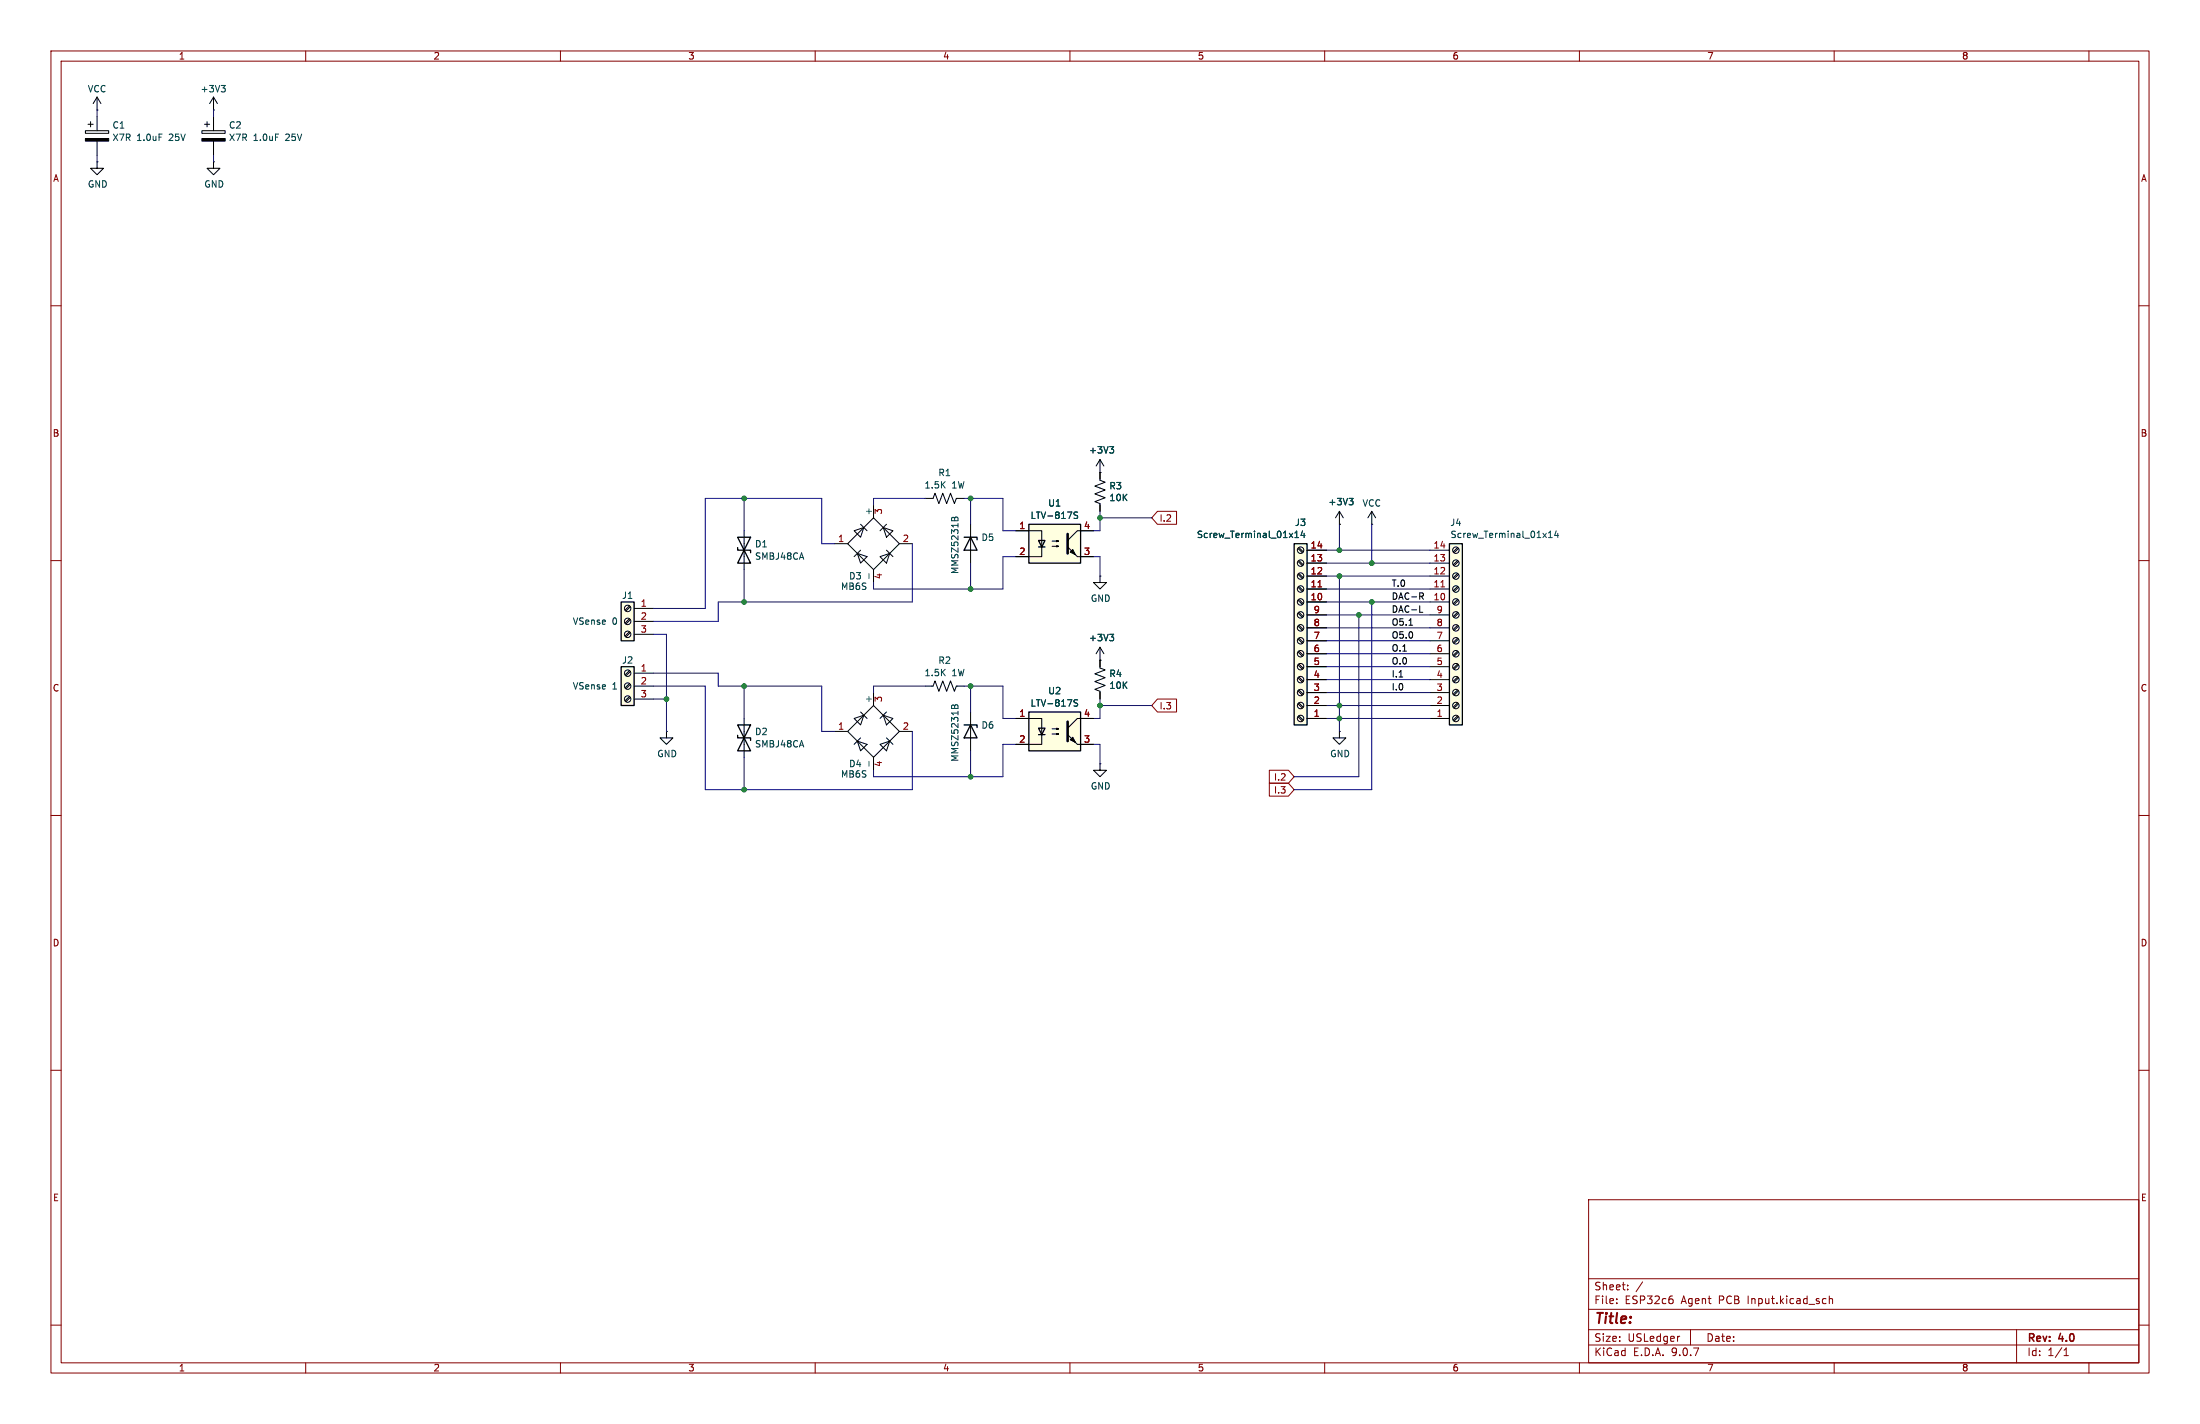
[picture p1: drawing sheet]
<svg xmlns="http://www.w3.org/2000/svg" width="432mm" height="279mm" viewBox="0 0 432 279" stroke-linecap="round" stroke-linejoin="round" font-family="sans-serif">
<g fill="none" stroke="#840000" stroke-width=".2">
<path d="M10 10h411.8v259.4h-411.8zM12 12h407.8v255.4h-407.8zM60 10v2M110 10v2M160 10v2M210 10v2M260 10v2M310 10v2M360 10v2M410 10v2M10 60h2M419.8 60h2"/>
<path d="M10 110h2M419.8 110h2M10 160h2M419.8 160h2M10 210h2M419.8 210h2M311.8 235.4h108v32h-108zM10 260h2M311.8 256.9h108M311.8 250.9h108M317.3 255.6v.2M317.3 254.9v.1"/>
<path d="M319.5 252.9v.2M319.5 252.2v.1M322.4 251.5l-1.3 1.9M328 254.3h.3M328.1 254.9l.3 .2v.4l-.3 .3M358.3 254.8l.1 .1M358.4 255.7l-.1 .1M359 254.3v1.5M359 254.9l.3-.1 .3 .1 .1 .9M419.8 260h2M60 267.4v2M110 267.4v2"/>
<path d="M160 267.4v2M210 267.4v2M260 267.4v2M310 267.4v2M311.8 263.9h108M311.8 260.9h108M329.5 262.2h.2M331.8 260.9v3M360 267.4v2M395.8 260.9v6.5M405.1 266h.9M405.1 264.9l.4-.4v1.5"/>
<path d="M410 267.4v2"/>
</g>
<path d="M201.9 102.9h10.2v7.6h-10.2z" fill="#ffffe0"/>
<path d="M144.8 105.4l2.5 5.1h-2.5l2.5-5.1zM144.8 107.4v.6h2.5v.5M201.9 102.9h10.2v7.6h-10.2zM203.8 106h1.3l-.6 1.3zM203.8 107.3h1.3" fill="none" stroke="#000" stroke-width=".25"/>
<path d="M146 104.1v7.7M199.4 104.1h5.1v3.3M204.5 107.3v1.9h-5.1M206.5 106.2h1.3l-.4 .1v-.3l.4 .2M206.5 107.2h1.3l-.4 .1v-.2l.4 .1M211.5 109.2h3.1M214.6 104.1h-3.1l-2 1.9" fill="none" stroke="#000" stroke-width=".2"/>
<path d="M209.5 104.8v3.8" fill="none" stroke="#000" stroke-width=".51"/>
<path d="M210.1 108.3l.5-.5 .5 1zM209.5 107.3l2 1.9z" fill="#000" stroke="#000" stroke-width=".2"/>
<path d="M211.5 100.5h-.5l-.1 .1v.3l.5 .3 .1 .3-.2 .2h-.5" fill="none" stroke="#004848" stroke-width=".2"/>
<path d="M201.9 139.7h10.2v7.6h-10.2z" fill="#ffffe0"/>
<path d="M189.2 105.4h2.6v.5M190.5 105.4l1.3 2.6h-2.6zM201.9 139.7h10.2v7.6h-10.2zM203.8 142.9h1.3l-.6 1.2zM203.8 144.1h1.3" fill="none" stroke="#000" stroke-width=".25"/>
<g fill="none" stroke="#000" stroke-width=".2">
<path d="M171.4 99.1v2.5M163.8 106.7h2.6M166.4 106.7l5-5.1 5.1 5.1-5.1 5.1zM167.6 104.1l1.9-.6-.6 1.9zM168.3 108.6l1.9 .6-1.3 1.3zM168.9 102.9l1.3 1.2M168.9 108l-1.3 1.2M171.4 111.8v2.5M172.7 109.2l1.9-.6-.6 1.9zM173.4 103.5l1.9 .6-1.3 1.3zM174 108l1.3 1.2M174 102.9l-1.3 1.2"/>
<path d="M176.5 106.7h2.6M190.5 102.9v7.6M199.4 141h5.1v3.3M204.5 144.1v2h-5.1M206.5 143h1.3l-.4 .1v-.2l.4 .1M206.5 144h1.3l-.4 .1v-.2l.4 .1M211.5 146.1h3.1M214.6 141h-3.1l-2 1.9"/>
</g>
<path d="M209.5 141.6v3.8" fill="none" stroke="#000" stroke-width=".51"/>
<path d="M210.1 145.2l.5-.5 .5 1zM209.5 144.1l2 2z" fill="#000" stroke="#000" stroke-width=".2"/>
<path d="M187.4 101.7l.2-.3 .3 .1 .1 .7M187.4 101.7l-.3-.2-.2 .1-.1 .6M187.4 101.7v.5M211.5 137.3h-.5l-.1 .1v.4l.5 .2 .1 .3-.2 .3-.5-.1" fill="none" stroke="#004848" stroke-width=".2"/>
<path d="M170.5 112.5v1" fill="none" stroke="#008484" stroke-width=".2"/>
<path d="M284.5 106.7h2.5v35.5h-2.5z" fill="#ffffe0"/>
<path d="M284.5 106.7h2.5v35.5h-2.5zM144.8 142.2l2.5 5.1h-2.5l2.5-5.1zM144.8 144.3v.5h2.5v.5M189.2 142.2h2.6v.5M190.5 142.2l1.3 2.6h-2.6z" fill="none" stroke="#000" stroke-width=".25"/>
<g fill="none" stroke="#000" stroke-width=".2">
<path d="M41.9 19.1v2.5M41.9 19.1l-.8 1.2M41.9 19.1l.8 1.2M39.6 25.7h4.6v.5h-4.6zM40.1 24.4h1M40.6 23.9v1M41.9 21.6h.1M41.9 31.8v1.2h1.3l-1.3 1.3-1.3-1.3h1.3M41.9 31.8h.1M41.9 22.9v2.8M41.9 27.7v2.8M215.9 113v1.3h1.3l-1.3 1.3-1.3-1.3h1.3"/>
<path d="M215.9 113h.1M280.7 118.1h3.8M280.7 115.6h3.8M280.7 113h3.8M280.7 110.5h3.8M280.7 108h3.8M286.1 117.6l-.9 .8M286.1 115.1l-.9 .8M286.1 112.5l-.9 .9M286.1 110l-.9 .8M286.1 107.4l-.9 .9M286.3 117.8l-.9 .8"/>
<path d="M286.3 115.2l-.9 .9M286.3 112.7l-.9 .8M286.3 110.2l-.9 .8M286.3 107.6l-.9 .9M168.9 139.7l1.3 1.3M171.4 135.9v2.5M174 139.7l-1.3 1.3M181.6 134.6h1.5l.4-1 .8 2 .7-2 .8 2 .8-2 .7 2 .4-1h1.5M190.5 139.7v7.6M215.9 127v4.1l1 .3-2 .8 2 .8-2 .7 2 .8-2 .8 1 .3v1.6M215.9 129.5h.1M215.9 127l-.8 1.3"/>
<path d="M215.9 127l.8 1.3M280.7 138.4h3.8M280.7 135.9h3.8M280.7 133.4h3.8M280.7 130.8h3.8M280.7 128.3h3.8M280.7 125.7h3.8M280.7 123.2h3.8M280.7 120.7h3.8M286.1 137.9l-.9 .9M286.1 135.4l-.9 .8M286.1 132.8l-.9 .9"/>
<path d="M286.1 130.3l-.9 .8M286.1 127.8l-.9 .8M286.1 125.2l-.9 .9M286.1 122.7l-.9 .8M286.1 120.1l-.9 .9M286.3 138.1l-.9 .8M286.3 135.6l-.9 .8M286.3 133l-.9 .9M286.3 130.5l-.9 .8M286.3 127.9l-.9 .9M286.3 125.4l-.9 .8M286.3 122.9l-.9 .8"/>
<path d="M286.3 120.3l-.9 .9M146 141v7.6M163.8 143.5h2.6M166.4 143.5l5-5.1 5.1 5.1-5.1 5.1zM167.6 141l1.9-.7-.6 1.9zM168.3 145.4l1.9 .7-1.3 1.2zM168.9 144.8l-1.3 1.3M171.4 148.6v2.5M172.7 146.1l1.9-.7-.6 1.9zM173.4 140.3l1.9 .7-1.3 1.2zM174 144.8l1.3 1.3M176.5 143.5h2.6"/>
<path d="M262.9 143.5v1.3h1.3l-1.3 1.3-1.3-1.3h1.3M262.9 143.5h.1M280.7 141h3.8M286.1 140.5l-.9 .8M286.3 140.6l-.9 .9"/>
<circle cx="285.7" cy="115.6" r=".63"/>
<circle cx="285.7" cy="118.1" r=".63"/>
<circle cx="285.7" cy="110.5" r=".63"/>
<circle cx="285.7" cy="107.9" r=".63"/>
<circle cx="285.7" cy="113" r=".63"/>
<circle cx="285.7" cy="128.3" r=".63"/>
<circle cx="285.7" cy="135.9" r=".63"/>
<circle cx="285.7" cy="130.8" r=".63"/>
<circle cx="285.7" cy="133.3" r=".63"/>
<circle cx="285.7" cy="123.2" r=".63"/>
<circle cx="285.7" cy="120.6" r=".63"/>
<circle cx="285.7" cy="138.4" r=".63"/>
<circle cx="285.7" cy="125.7" r=".63"/>
<circle cx="285.7" cy="141" r=".63"/>
</g>
<path d="M282.8 115.2h.7" fill="none" stroke="#840000" stroke-width=".2"/>
<path d="M43.4 16.8h.8l-.4 .5M44 17.3l.2 .2v.3l-.2 .2M303.9 105.5h.8M303.9 104.6l.4-.4v1.3M305.4 104.2l-.3 .9h.8M305.7 104.6v.9M187.4 138.6l.2-.3h.3l.1 .7M187.4 138.6l-.3-.3-.2 .1-.1 .6M187.4 138.6v.4M217.8 124.5h.8l-.4 .4M218.3 124.9l.3 .3v.3l-.3 .2" fill="none" stroke="#004848" stroke-width=".2"/>
<path d="M170.5 149.4v.9" fill="none" stroke="#008484" stroke-width=".2"/>
<path d="M39.6 27.2h4.6v.5h-4.6z" fill="#000" stroke="#000" stroke-width=".2"/>
<path d="M121.9 118.1h2.6v7.6h-2.6z" fill="#ffffe0"/>
<path d="M121.9 118.1h2.6v7.6h-2.6z" fill="none" stroke="#000" stroke-width=".25"/>
<g fill="none" stroke="#000" stroke-width=".2">
<path d="M123.5 118.9l-.8 .8M123.7 119l-.8 .9M124.5 119.4h3.8M123.5 121.4l-.8 .9M123.5 124l-.8 .8M123.7 121.6l-.8 .8M123.7 124.1l-.8 .9M124.5 121.9h3.8M124.5 124.5h3.8"/>
<circle cx="123.2" cy="119.4" r=".63"/>
<circle cx="123.2" cy="121.9" r=".63"/>
<circle cx="123.2" cy="124.5" r=".63"/>
</g>
<path d="M121.9 130.8h2.6v7.6h-2.6z" fill="#ffffe0"/>
<path d="M121.9 130.8h2.6v7.6h-2.6z" fill="none" stroke="#000" stroke-width=".25"/>
<g fill="none" stroke="#000" stroke-width=".2">
<path d="M16.8 25.7h4.5v.5h-4.5zM17.3 24.4h1M17.8 23.9v1M19 31.8v1.2h1.3l-1.3 1.3-1.2-1.3h1.2M19 31.8h.1M19 22.9v2.8M19 27.7v2.8M181.6 97.8h1.5l.4-1 .8 2 .7-2 .8 2 .8-2 .7 2 .4-1h1.5M215.9 90.2v4l1 .4-2 .8 2 .7-2 .8 2 .8-2 .7 1 .4v1.5M215.9 92.7h.1M215.9 90.2l-.8 1.2M215.9 90.2l.8 1.2"/>
<path d="M262.9 102.9h.1M262.9 100.3l-.8 1.3M262.9 100.3l.8 1.3M262.9 100.3v2.6M269.2 102.9h.1M269.2 100.3l.8 1.3M269.2 100.3l-.7 1.3M269.2 100.3v2.6M123.5 131.6l-.8 .8M123.5 134.1l-.8 .9M123.5 136.7l-.8 .8M123.7 131.7l-.8 .9"/>
<path d="M123.7 134.3l-.8 .8M123.7 136.8l-.8 .9M124.5 132.1h3.8M124.5 134.6h3.8M124.5 137.2h3.8"/>
<circle cx="123.2" cy="132.1" r=".63"/>
<circle cx="123.2" cy="134.6" r=".63"/>
<circle cx="123.2" cy="137.2" r=".63"/>
</g>
<path d="M16.8 27.2h4.5v.5h-4.5z" fill="#000" stroke="#000" stroke-width=".2"/>
<path d="M217.8 87.6h.8l-.4 .5M218.3 88.1l.3 .3v.3l-.3 .2M264.8 97.8h.8l-.5 .5M265.3 98.3l.3 .2v.3l-.3 .3" fill="none" stroke="#004848" stroke-width=".2"/>
<path d="M254 106.7h2.5v35.5h-2.5z" fill="#ffffe0"/>
<path d="M254 106.7h2.5v35.5h-2.5z" fill="none" stroke="#000" stroke-width=".25"/>
<g fill="none" stroke="#000" stroke-width=".2">
<path d="M19 19.1l-.7 1.2M19 19.1l.8 1.2M19 19.1v2.5M19 21.6h.1M215.9 92.7h.1M215.9 92.7v1.3M215.9 99.1v1.2M199.4 104.1h2.5M199.4 109.2h2.5M212.1 104.1h2.5M212.1 109.2h2.5M254.8 117.8l.8 .8"/>
<path d="M254.8 115.2l.8 .9M254.8 112.7l.8 .8M254.8 110.2l.8 .8M254.8 107.6l.8 .9M254.9 117.6l.9 .8M254.9 115.1l.9 .8M254.9 112.5l.9 .9M254.9 110l.9 .8M254.9 107.4l.9 .9M256.5 118.1h3.8M256.5 115.6h3.8M256.5 113h3.8"/>
<path d="M256.5 110.5h3.8M256.5 108h3.8M262.9 102.9h.1M279 117l.4 .6M279.1 116.3l.3 .3-.3 .4M215.9 129.5h.1M215.9 129.5v1.3M215.9 135.9v1.3M254.8 138.1l.8 .8M254.8 135.6l.8 .8M254.8 133l.8 .9M254.8 130.5l.8 .8"/>
<path d="M254.8 127.9l.8 .9M254.8 125.4l.8 .8M254.8 122.9l.8 .8M254.8 120.3l.8 .9M254.9 137.9l.9 .9M254.9 135.4l.9 .8M254.9 132.8l.9 .9M254.9 130.3l.9 .8M254.9 127.8l.9 .8M254.9 125.2l.9 .9M254.9 122.7l.9 .8M254.9 120.1l.9 .9"/>
<path d="M256.5 138.4h3.8M256.5 135.9h3.8M256.5 133.4h3.8M256.5 130.8h3.8M256.5 128.3h3.8M256.5 125.7h3.8M256.5 123.2h3.8M256.5 120.7h3.8M274.6 132.8h.7M276.5 122.7h.8M278.7 120.1h.6M130.8 143.5v1.3h1.3l-1.3 1.3-1.3-1.3h1.3"/>
<path d="M130.8 143.5h.1M199.4 141h2.5M199.4 146.1h2.5M212.1 141h2.5M212.1 146.1h2.5M215.9 149.9v1.2h1.3l-1.3 1.3-1.3-1.3h1.3M215.9 149.9h.1M254.8 140.6l.8 .9M254.9 140.5l.9 .8M256.5 141h3.8"/>
<circle cx="255.3" cy="115.6" r=".63"/>
<circle cx="255.3" cy="110.5" r=".63"/>
<circle cx="255.3" cy="118.1" r=".63"/>
<circle cx="255.3" cy="107.9" r=".63"/>
<circle cx="255.3" cy="113" r=".63"/>
<circle cx="255.3" cy="135.9" r=".63"/>
<circle cx="255.3" cy="128.3" r=".63"/>
<circle cx="255.3" cy="125.7" r=".63"/>
<circle cx="255.3" cy="123.2" r=".63"/>
<circle cx="255.3" cy="120.6" r=".63"/>
<circle cx="255.3" cy="138.4" r=".63"/>
<circle cx="255.3" cy="133.3" r=".63"/>
<circle cx="255.3" cy="130.8" r=".63"/>
<circle cx="255.3" cy="141" r=".63"/>
</g>
<path d="M227.2 100.3h3.7v2.6h-3.7l-1.1-1.3zM258.7 115.2h.7M227.2 137.2h3.7v2.5h-3.7l-1.1-1.3zM249.1 153.7h3.8l1.1 1.2-1.1 1.3h-3.8zM249.1 151.1h3.8l1.1 1.3-1.1 1.3h-3.8z" fill="none" stroke="#840000" stroke-width=".2"/>
<path d="M217.8 87.6h.8l-.4 .5M218.3 88.1l.3 .3v.3l-.3 .2M264.8 97.8h.8l-.5 .5M265.3 98.3l.3 .2v.3l-.3 .3M211.5 100.5h-.5l-.1 .1v.3l.5 .3 .1 .3-.2 .2h-.5M254.1 105.5h.8M254.1 104.6l.4-.4v1.3M255.7 104.2l-.3 .9h.7M256 104.6v.9M211.5 137.3h-.5l-.1 .1v.4l.5 .2 .1 .3-.2 .3-.5-.1M217.8 124.5h.8l-.4 .4M218.3 124.9l.3 .3v.3l-.3 .2" fill="none" stroke="#004848" stroke-width=".2"/>
<g fill="none" stroke="#000084" stroke-width=".2">
<path d="M19 21.6v1.3M19 30.5v1.3M41.9 21.6v1.3M41.9 30.5v1.3M146 97.8v6.3M181.6 97.8h-10.2v1.3M189.2 97.8h7.6v6.3h2.6M190.5 97.8v5.1M146 111.8v6.3M163.8 106.7h-2.5v-8.9h-22.9v21.6h-10.1M179.1 106.7v11.4h-38.1v3.8h-12.7M190.5 110.5v5.1"/>
<path d="M199.4 109.2h-2.6v6.4h-25.4v-1.3M214.6 109.2h1.3v3.8M215.9 100.3v3.8h-1.3M215.9 101.6h10.2M260.3 113h20.4M260.3 108h20.4M260.3 118.1h20.4M260.3 110.5h20.4M260.3 115.6h20.4M262.9 102.9v5.1M262.9 113v30.5M269.2 118.1v36.8h-15.2"/>
<path d="M269.2 102.9v7.6M128.3 132.1h12.7v2.5h20.3v8.9h2.5M128.3 134.6h10.1v20.3h40.7v-11.4M128.3 124.5h2.5v19M128.3 137.2h2.5M146 134.6v6.4M181.6 134.6h-10.2v1.3M189.2 134.6h7.6v6.4h2.6M190.5 134.6v5.1M215.9 137.2v3.8h-1.3M215.9 138.4h10.2M260.3 138.4h20.4"/>
<path d="M260.3 120.7h20.4M260.3 125.7h20.4M260.3 133.4h20.4M260.3 130.8h20.4M260.3 123.2h20.4M260.3 128.3h20.4M260.3 135.9h20.4M266.7 120.7v31.7h-12.7M146 148.6v6.3M190.5 147.3v5.1M199.4 146.1h-2.6v6.3h-25.4v-1.3M214.6 146.1h1.3v3.8"/>
<path d="M260.3 141h20.4"/>
</g>
<g fill="#008400" stroke="#008400" stroke-width=".2">
<circle cx="146" cy="134.6" r=".46"/>
<circle cx="190.5" cy="134.6" r=".46"/>
<circle cx="146" cy="154.9" r=".46"/>
<circle cx="190.5" cy="152.4" r=".46"/>
<circle cx="215.9" cy="138.4" r=".46"/>
<circle cx="262.9" cy="108" r=".46"/>
<circle cx="262.9" cy="113" r=".46"/>
<circle cx="262.9" cy="141" r=".46"/>
<circle cx="215.9" cy="101.6" r=".46"/>
<circle cx="130.8" cy="137.2" r=".46"/>
<circle cx="146" cy="97.8" r=".46"/>
<circle cx="262.9" cy="138.4" r=".46"/>
<circle cx="266.7" cy="120.7" r=".46"/>
<circle cx="269.2" cy="110.5" r=".46"/>
<circle cx="269.2" cy="118.1" r=".46"/>
<circle cx="190.5" cy="115.6" r=".46"/>
<circle cx="190.5" cy="97.8" r=".46"/>
<circle cx="146" cy="118.1" r=".46"/>
</g>
<text font-size="2.8" fill="#840000" x="312.8" y="260.3">Title:</text>
<g font-size="2.1" fill="#840000">
<text x="312.8" y="256.1">File:</text>
<text x="312.8" y="253.4">Sheet:</text>
<text x="318.9" y="256.1">ESP32c6</text>
<text x="330" y="256.1">Agent</text>
<text x="337.5" y="256.1">PCB</text>
<text x="343.3" y="256.1">Input.kicad_sch</text>
<text x="312.8" y="263.5">Size:</text>
<text x="319.5" y="263.5">USLedger</text>
<text x="334.8" y="263.5">Date:</text>
<text x="397.8" y="263.7">Rev:</text>
<text x="404.2" y="263.7">4.0</text>
<text x="312.8" y="266.3">KiCad</text>
<text x="320.5" y="266.3">E.D.A.</text>
<text x="328.1" y="266.3">9.0.7</text>
<text x="397.8" y="266.3">Id:</text>
<text x="401.9" y="266.3">1/1</text>
</g>
<g font-size="1.8" fill="#840000">
<text x="35" y="11.9">1</text>
<text x="85" y="11.9">2</text>
<text x="135" y="11.9">3</text>
<text x="185" y="11.9">4</text>
<text x="235" y="11.9">5</text>
<text x="285" y="11.9">6</text>
<text x="335" y="11.9">7</text>
<text x="385" y="11.9">8</text>
<text x="10.3" y="35.9">A</text>
<text x="420.1" y="35.9">A</text>
<text x="10.3" y="85.9">B</text>
<text x="420.1" y="85.9">B</text>
<text x="171.2" y="101.2" transform="rotate(-90 171.2 101.2)">+</text>
<text x="173.4" y="101" transform="rotate(-90 173.4 101)">3</text>
<text x="164.4" y="106.4">1</text>
<text x="177.1" y="106.4">2</text>
<text x="200" y="103.9">1</text>
<text x="212.7" y="103.9">4</text>
<text x="227.5" y="102.6">I.2</text>
<text x="257.1" y="107.7">14</text>
<text x="281.3" y="107.7">14</text>
<text x="173.4" y="113.7" transform="rotate(-90 173.4 113.7)">4</text>
<text x="200" y="109">2</text>
<text x="212.7" y="109">3</text>
<text x="257.1" y="112.8">12</text>
<text x="257.1" y="110.2">13</text>
<text x="281.3" y="112.8">12</text>
<text x="281.3" y="110.2">13</text>
<text x="125.7" y="119.1">1</text>
<text x="257.1" y="117.9">10</text>
<text x="257.1" y="115.3">11</text>
<text x="281.3" y="117.9">10</text>
<text x="281.3" y="115.3">11</text>
<text x="125.7" y="121.7">2</text>
<text x="125.7" y="124.2">3</text>
<text x="257.7" y="125.5">7</text>
<text x="257.7" y="122.9">8</text>
<text x="257.7" y="120.4">9</text>
<text x="281.9" y="125.5">7</text>
<text x="281.9" y="122.9">8</text>
<text x="281.9" y="120.4">9</text>
<text x="125.7" y="131.8">1</text>
<text x="257.7" y="130.6">5</text>
<text x="257.7" y="128">6</text>
<text x="281.9" y="130.6">5</text>
<text x="281.9" y="128">6</text>
<text x="10.3" y="135.9">C</text>
<text x="125.7" y="134.4">2</text>
<text x="125.7" y="136.9">3</text>
<text x="173.4" y="137.9" transform="rotate(-90 173.4 137.9)">3</text>
<text x="257.7" y="135.6">3</text>
<text x="257.7" y="133.1">4</text>
<text x="281.9" y="135.6">3</text>
<text x="281.9" y="133.1">4</text>
<text x="420.1" y="135.9">C</text>
<text x="164.4" y="143.3">1</text>
<text x="171.2" y="138" transform="rotate(-90 171.2 138)">+</text>
<text x="177.1" y="143.3">2</text>
<text x="200" y="140.7">1</text>
<text x="212.7" y="140.7">4</text>
<text x="227.5" y="139.4">I.3</text>
<text x="257.7" y="140.7">1</text>
<text x="257.7" y="138.2">2</text>
<text x="281.9" y="140.7">1</text>
<text x="281.9" y="138.2">2</text>
<text x="200" y="145.8">2</text>
<text x="212.7" y="145.8">3</text>
<text x="173.4" y="150.6" transform="rotate(-90 173.4 150.6)">4</text>
<text x="249.9" y="155.9">I.3</text>
<text x="249.9" y="153.4">I.2</text>
<text x="10.3" y="185.9">D</text>
<text x="420.1" y="185.9">D</text>
<text x="10.3" y="235.9">E</text>
<text x="420.1" y="235.9">E</text>
<text x="35" y="269.3">1</text>
<text x="85" y="269.3">2</text>
<text x="135" y="269.3">3</text>
<text x="185" y="269.3">4</text>
<text x="235" y="269.3">5</text>
<text x="285" y="269.3">6</text>
<text x="335" y="269.3">7</text>
<text x="385" y="269.3">8</text>
</g>
<g font-size="1.8" fill="#004848">
<text x="17.1" y="18.3">VCC</text>
<text x="39.3" y="18.3">+3V3</text>
<text x="22" y="25.4">C1</text>
<text x="22" y="27.9">X7R</text>
<text x="26.8" y="27.9">1.0uF</text>
<text x="33.3" y="27.9">25V</text>
<text x="44.8" y="25.4">C2</text>
<text x="44.8" y="27.9">X7R</text>
<text x="49.7" y="27.9">1.0uF</text>
<text x="56.1" y="27.9">25V</text>
<text x="17.1" y="37">GND</text>
<text x="40" y="37">GND</text>
<text x="213.6" y="89.2">+3V3</text>
<text x="184.1" y="93.6">R1</text>
<text x="181.4" y="96">1.5K</text>
<text x="186.8" y="96">1W</text>
<text x="205.6" y="99.6">U1</text>
<text x="217.6" y="96.2">R3</text>
<text x="217.6" y="98.5">10K</text>
<text x="260.6" y="99.3">+3V3</text>
<text x="267.3" y="99.6">VCC</text>
<text x="148.1" y="107.6">D1</text>
<text x="192.5" y="106.3">D5</text>
<text x="202.2" y="102">LTV-817S</text>
<text x="234.8" y="105.8">Screw_Terminal_01x14</text>
<text x="254.1" y="103.4">J3</text>
<text x="284.6" y="103.4">J4</text>
<text x="284.6" y="105.8">Screw_Terminal_01x14</text>
<text x="148.1" y="110">SMBJ48CA</text>
<text x="166.6" y="113.9">D3</text>
<text x="188.3" y="112.7" transform="rotate(-90 188.3 112.7)">MMSZ5231B</text>
<text x="122" y="117.7">J1</text>
<text x="165" y="115.9">MB6S</text>
<text x="214" y="118.3">GND</text>
<text x="112.3" y="122.8">VSense</text>
<text x="120.1" y="122.8">0</text>
<text x="122" y="130.4">J2</text>
<text x="184.1" y="130.5">R2</text>
<text x="213.6" y="126">+3V3</text>
<text x="112.3" y="135.5">VSense</text>
<text x="120.1" y="135.5">1</text>
<text x="181.4" y="132.9">1.5K</text>
<text x="186.8" y="132.9">1W</text>
<text x="205.6" y="136.4">U2</text>
<text x="217.6" y="133">R4</text>
<text x="217.6" y="135.4">10K</text>
<text x="192.5" y="143.2">D6</text>
<text x="202.2" y="138.8">LTV-817S</text>
<text x="128.9" y="148.8">GND</text>
<text x="148.1" y="144.4">D2</text>
<text x="148.1" y="146.9">SMBJ48CA</text>
<text x="188.3" y="149.6" transform="rotate(-90 188.3 149.6)">MMSZ5231B</text>
<text x="261" y="148.8">GND</text>
<text x="165" y="152.8">MB6S</text>
<text x="166.6" y="150.7">D4</text>
<text x="214" y="155.1">GND</text>
</g>
<g font-size="1.8">
<text x="273" y="117.8">DAC-R</text>
<text x="273" y="115.2">T.0</text>
<text x="273" y="120.3">DAC-L</text>
<text x="273" y="122.8">O5.1</text>
<text x="273" y="125.4">O5.0</text>
<text x="273" y="130.5">O.0</text>
<text x="273" y="127.9">O.1</text>
<text x="273" y="135.5">I.0</text>
<text x="273" y="133">I.1</text>
</g>
</svg>
